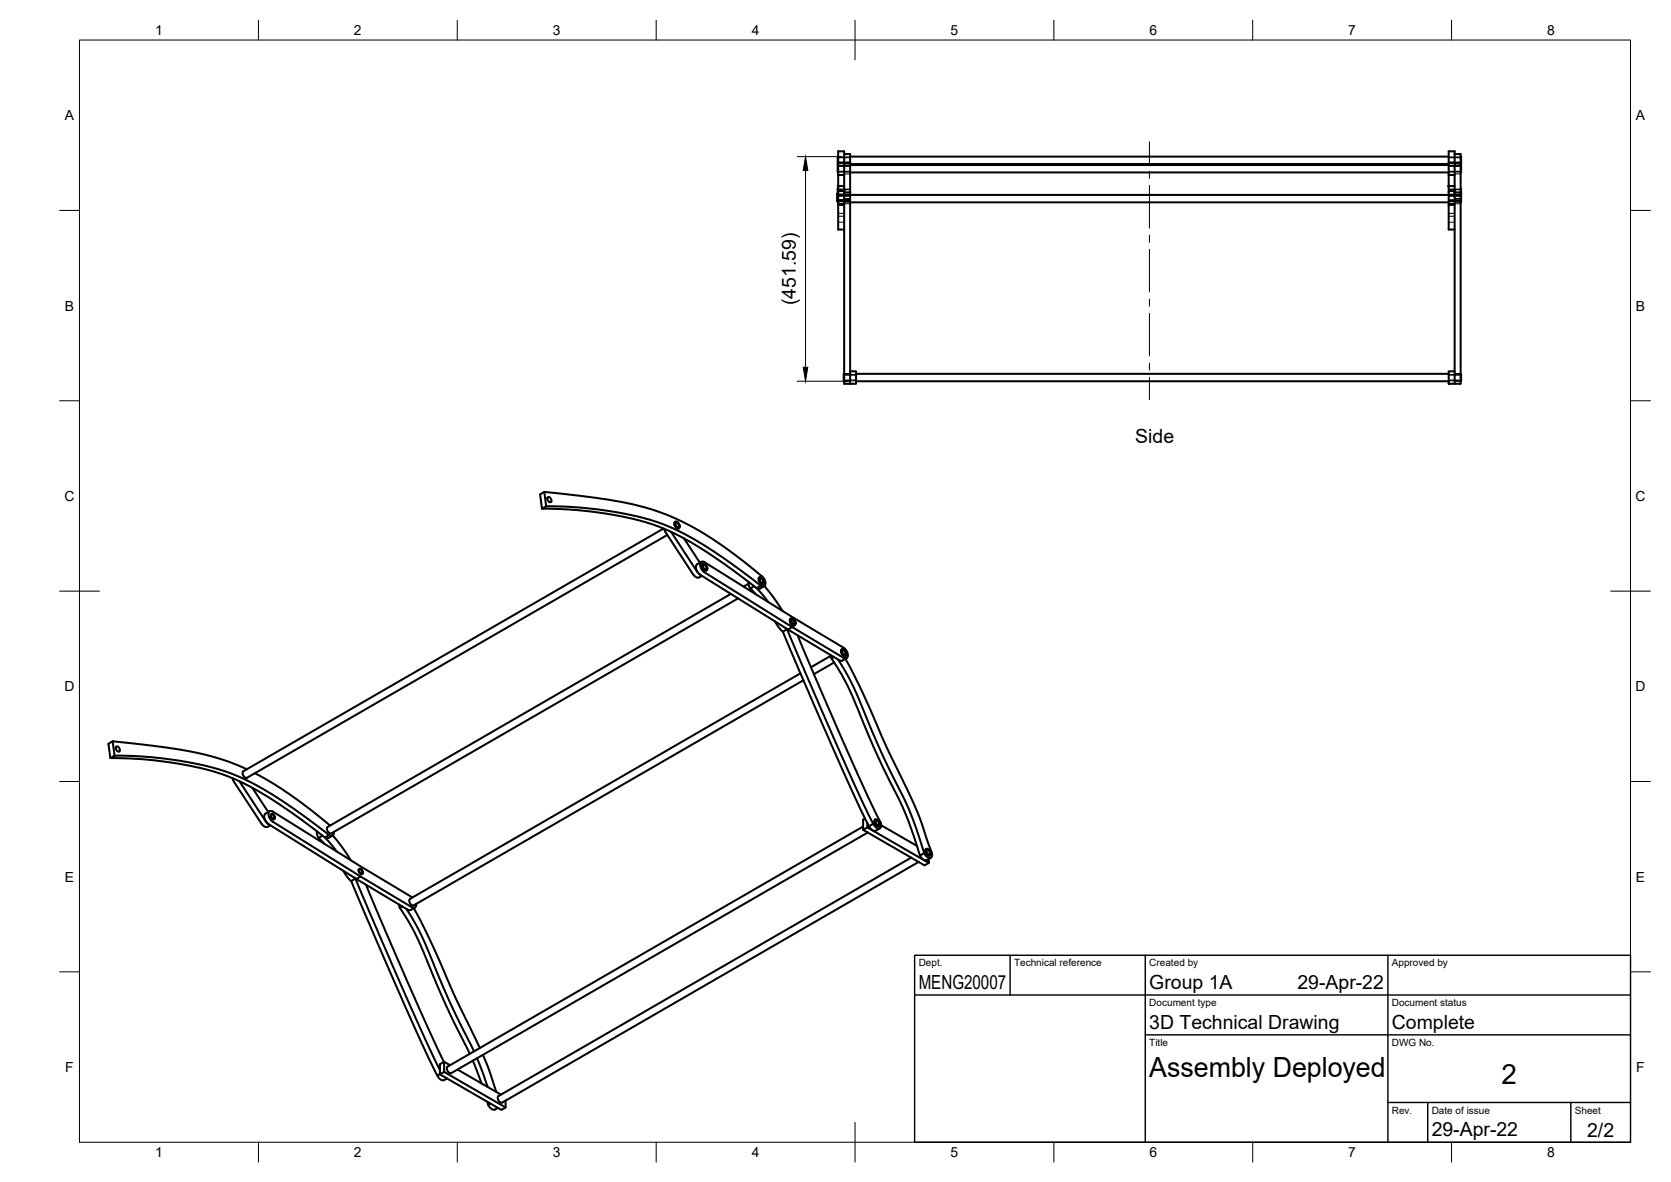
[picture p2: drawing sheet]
<svg xmlns="http://www.w3.org/2000/svg" width="420mm" height="297mm" viewBox="0 0 420 297" stroke-linecap="round" stroke-linejoin="round" font-family="sans-serif">
<!-- layer: Visible -->
<g fill="none" stroke="#000" stroke-width=".51">
<path d="M210.8 38h1.5v3.1v-.3h-1.5zM210.8 39.4h-.2v1.8h.2M212.3 38.7h1.5v2.1M213.8 39.4h150.5M364.3 38h1.5v3.1v-.3h-1.5zM365.8 38.7h1.5v2.1M367.3 39.4h.1v1.8h-.1M210.8 46.8v1.2h1.5v.4M210.8 48v3.5M210.8 40.8v3.2M210.8 51.5v6.2h1.5M210.8 44v2.8"/>
<path d="M210.8 49h-.2v1.8h.2M210.8 47.4h-.2v1.6M210.8 48.6h-.3v1.9h.1M210.8 41.5h-.2v1.8h.2M210.8 46.8h1.5M210.8 51.5h1.5M210.8 44h1.5M212.3 48.4v.6M212.3 48v-6.9h1.5v7.3M212.3 48.4h1.5M212.3 40.8h1.5M213.8 48.4v.6"/>
<path d="M213.8 40.8v.3M213.8 41.5h150.5M213.8 43.3h150.5M213.8 49h150.5M213.8 50.8h150.5M213.8 41.2h150.5M364.3 46.8v1.2h1.5v.4M364.3 48v3.5M364.3 40.8v3.2M364.3 51.5v6.2h1.5M364.3 44v2.8M364.3 46.8h1.5"/>
<path d="M364.3 51.5h1.5M364.3 44h1.5M365.8 48.4v.6M365.8 48v-6.9h1.5v7.3M365.8 48.4h1.5M365.8 40.8h1.5M367.3 48.4v.6M367.3 40.8v.3M367.3 49h.1v1.8h-.1M367.3 48.6l.1 .4M367.3 41.5h.1v1.8h-.1M367.3 47.4h.1v1.2"/>
<path d="M212.3 94v2.4h1.5M212.3 93.9h-.2v1.9h.2M213.8 93.3v-44.3h-1.5v45h1.5M213.8 93.3h1.4v3.1h-1.4zM215.2 93.9h149.1M215.2 95.8h149.1M364.3 93.3h1.5v3.1h-1.5zM365.8 93.3v-44.3h1.5v45h-1.5M367.3 94v2.4h-1.5M367.3 93.9h.1v1.9h-.1M136.3 127.8l-.5-3.6 1.1-.6 15.4 1.9 6.7 1.2 4.5 1.2 6.4 2.4 3.6 1.8 3.8 2.2 7.1 4.8 5.4 4.2 2.3 2.1a1.23 1.23 0 0 1-.1 2l-.7-.2M136.3 127.8l1-.6a84.1 84.1 0 0 1 30.8 5.1l4.5 2.1 5.1 3 6.4 4.4 7.2 5.4-1.1 .6-6-4.6-6.5-4.5-3.9-2.4-4.4-2.3-3.2-1.4-3.7-1.3-3.9-1.1-4.8-.9a98.1 98.1 0 0 0-17.5-1.5z"/>
<path d="M136.9 123.6l.4 3.6M137.7 125a.76 .76 0 0 1 .8 .3 .76 .76 0 0 1-.1 .9l-.6-.4zM166.8 132.8l-105.6 61M167 132.9l.4 .9M167.4 133.8l6.9 10.6M167.8 134.4l-105.7 61.1a1.09 1.09 0 0 1-.9-1.7M168.7 133.7l6.6 10M169.7 131.2a1.05 1.05 0 0 0 0 1.1 1.05 1.05 0 0 0 1 .4M169.8 131.1l-.1 .1M169.8 131.1a1.09 1.09 0 0 1 .9 1.6 1.09 1.09 0 0 1-.9-1.6zM169.9 131.4l.2-.1a.68 .68 0 0 1 .5 .5 .68 .68 0 0 1-.1 .7 .79 .79 0 0 1-.6-1.1zM172 135.3l4 6.1"/>
<path d="M174.3 144.3l.3 .4a1.05 1.05 0 0 0 1.2 .4M175.3 141.8a1.84 1.84 0 0 0 .7 2.6M175.4 143.7l.6 .7M176.3 141.2l-1 .6M176.5 144.7l-.7 .4M176.7 141.7a1.09 1.09 0 0 0 .9 1.6M176.7 141.7h-.1M176.7 141.7a1.09 1.09 0 0 1 1 1.6 1.09 1.09 0 0 1-1-1.6zM176.8 142l.2-.1a.68 .68 0 0 1 .6 .5 .68 .68 0 0 1-.2 .7 .79 .79 0 0 1-.6-1.1zM177.2 141.3l22.1 13.8 12.8 7.7 .7 .6a1.31 1.31 0 0 1-.1 2l-.6-.1-12.9-7.7-1.1 .6-22.1-13.8M177.2 141.3a.68 .68 0 0 0-.8-.1 .68 .68 0 0 0-.4 .6l.2 .9 .9 1.1 22.1 13.8M177.7 143.3l-.1 .1"/>
<path d="M183.8 149.3l-101.4 58.5a1.09 1.09 0 0 0 .9 1.6M185.6 150.4l-102.3 59M188.2 146.7l-1.2 .7M188.2 146.2l.1 1 .4 .7M188.7 147.9l1.3 1.4M189.1 148.3l-.3 .2M189.7 147.3l-1 .6M190.2 147.8l3 3.5M190.2 147.8l.9 .1 1.1-.6 2.4 3 2.2 3.2M191 145.1a1.02 1.02 0 0 0-.1 1.1 1.02 1.02 0 0 0 1 .5M191 145.1a1.09 1.09 0 0 1 .9 1.6 1.09 1.09 0 0 1-.9-1.6zM191.1 145.4l.1-.1a.68 .68 0 0 1 .6 .5 .68 .68 0 0 1-.1 .7 .79 .79 0 0 1-.6-1.1z"/>
<path d="M194.8 156.2l1.3 1.9 .7 .6M196.8 158.7l1.1-.6 13.5 31.4 5.6 12.4 2.6 5.1-1.1 .6-2.2-4.5-5.1-11zM197.6 157.9l.3 .2M198.1 158.2l12.9 7.7 .8 .1M198.9 155.5a1.09 1.09 0 0 0 .9 1.6M198.9 155.4a.96 .96 0 0 0-.2 1.2 .96 .96 0 0 0 1.2 .5M199 155.4a1.09 1.09 0 0 1 .9 1.6 1.09 1.09 0 0 1-.9-1.6zM199 155.8l.2-.1a.68 .68 0 0 1 .6 .4 .68 .68 0 0 1-.2 .7 .79 .79 0 0 1-.6-1zM199.1 155.7l.6 .4v.7M200.6 159.7l12.5 29.1 5.5 12.1 2.8 5.7M201.3 169.2l-98.2 56.7a1.09 1.09 0 0 0 .9 1.6l98-56.6M208.9 164.6l.2 .9"/>
<path d="M208.9 164.8l-5 2.9M209.7 165.1l-.6 .4 2.2 3.5 2.1 3.9 6.2 14.7 8 16.6 2.2 6.1 1.5 4.7 1.1-.6-1.9-5.9-1.8-4.7-7.3-15.2-6.9-16.2-1.8-3.5-2-3.2M209.7 166.5l-5.1 2.9M211.7 163.2a1.03 1.03 0 0 0-.1 1.1 1.03 1.03 0 0 0 1 .6M211.7 163.2a1.09 1.09 0 0 1 1 1.6 1.09 1.09 0 0 1-1-1.6zM211.8 163.5l.2-.1a.68 .68 0 0 1 .5 .4 .68 .68 0 0 1-.1 .7 .79 .79 0 0 1-.6-1zM212.6 165.6l3.5 6.7 6.8 15.5 7.2 15 4.1 11.2a.92 .92 0 0 1 .2 1 .92 .92 0 0 1-.8 .6l-.7-.4-.5-.8M212.6 164.8v.1M212.9 165.4l-1.1 .6M27.7 190.5l1.1-.6a84.1 84.1 0 0 1 30.7 5.1l5 2.3 5.2 3.1 6.4 4.4 6.7 5.1-1.1 .6-5.5-4.2-6.1-4.3-4.9-3-4.3-2.4-3.2-1.4-3.7-1.2-4-1.1-4.7-.9a98.1 98.1 0 0 0-17.6-1.5zM28.3 186.3l12.8 1.5 8.5 1.4 6.1 1.6 6.4 2.5M28.3 186.3l-1 .6 .4 3.6"/>
<path d="M28.3 186.3l.5 3.6M29.2 187.7a.76 .76 0 0 1 .8 .3 .76 .76 0 0 1-.1 .9l-.7-.5zM58.5 195.6l.3 .9 7.3 10.9a1.05 1.05 0 0 0 1.2 .4M60.2 196.3l6.6 10.1 .7 .7a1.84 1.84 0 0 1-.7-2.6l1-.6M63.4 198l4.1 6.1M64.1 194.3l3.8 2.1 4.5 2.9 5.5 4 5.1 4.1M67.5 207.1l22.1 13.8 1.1-.6 12.8 7.7a.71 .71 0 0 0 .9 0 .71 .71 0 0 0 .2-.8M68 207.4l-.8 .4M68.1 204.6a.76 .76 0 0 1 .9 .4 .76 .76 0 0 1-.1 .9l-.7-.5zM68.2 204.7l.2-.1a.68 .68 0 0 1 .6 .5 .68 .68 0 0 1-.2 .7 .79 .79 0 0 1-.6-1.1zM68.5 206.5l22.2 13.8M68.5 206.5l-.6-.7a1.28 1.28 0 0 1 .1-2l.6 .2 22.1 13.8 13 7.7"/>
<path d="M79.7 208.9l.1 1 .3 .7M80.1 210.6l1.4 1.4M81.1 210l-1 .6M81.7 210.4l2.9 3.6M83.6 210l-1.3 .6-.6-.1M83.7 209.9l2.5 3.3 2 3M83.9 209.1v.5a.66 .66 0 0 1-1.1 .2M86.3 218.8l1.1 1.7 .9 .9M90.3 218.4a.76 .76 0 0 1 .8 .4 .76 .76 0 0 1-.1 .9l-.7-.5zM90.3 218.5l.2-.1a.68 .68 0 0 1 .6 .5 .68 .68 0 0 1-.2 .7 .79 .79 0 0 1-.6-1.1zM217 208.5l15.5 9 1-.6v-1M217 207.7l-104.5 60.3a1.09 1.09 0 0 0 1 1.7l104.7-60.5"/>
<path d="M217.5 205.7l-.5 .3v2.5l1.1-.6 15.4 9M218.1 206.8v1.1M218.5 207.6l.6 .8 .5 .4h.6l1.1-.6M220.1 205.9a1.02 1.02 0 0 0-.1 1.2 1.02 1.02 0 0 0 1 .5M220.1 205.9a1.09 1.09 0 0 1 .9 1.7 1.09 1.09 0 0 1-.9-1.7zM220.2 206.3l.1-.1a.68 .68 0 0 1 .6 .4 .68 .68 0 0 1-.1 .7 .79 .79 0 0 1-.6-1zM221.4 206.6a.92 .92 0 0 1 .2 1 .92 .92 0 0 1-.8 .6l-.7-.4-.5-.8M221.6 207.4l9 5.2M229.1 215.5l-103.8 59.9a1.09 1.09 0 0 0 1 1.7l104.7-60.5M231.3 215l.8 1 .9 .1M232.9 213.3a1.03 1.03 0 0 0-.1 1.2 1.03 1.03 0 0 0 1 .5M232.9 213.3a1.09 1.09 0 0 1 .9 1.7 1.09 1.09 0 0 1-.9-1.7z"/>
<path d="M233 213.7l.2-.1a.68 .68 0 0 1 .5 .4 .68 .68 0 0 1-.1 .7 .79 .79 0 0 1-.6-1zM233.8 215h-.1M234.1 215.5l-1.1 .7M88.3 221.4l9.8 22.9 8.9 19.9 3 6.1 .6-.4M88.3 221.4l1.1-.6 12.6 29.5 5.3 11.6 3.3 7M89 220.5l.4 .3M89.6 220.9l12.9 7.7 .5 .1 1.3-.6M92 222.3l11.4 26.6 8.2 18M100.3 227.3l.2 .8M100.5 228.1l2.4 3.8 2.2 4.2 7.1 16.6 5.9 12.1M101.1 227.8l-.6 .3M102.2 228.4l1.4 2.3 2.4 4.5 6.8 15.9 6.4 13.1"/>
<path d="M104.1 228.2l4.3 8.6 6.3 14.3 5.9 12.3M110 270.3a1.45 1.45 0 0 0 2.4 .7M110.6 270l15.5 8.9 1-.6v-1.7M111.7 269.4v-2.6l-1.1 .6v2.6l1.1-.6 15.4 8.9M111.7 266.8l1.5 .9M115 268.8l11 6.3M118.9 266.6l2.2 5.6M120 265.9l2.6 7.2M121.4 265.1l1.3 3 2.1 6.3M122.5 276.9l.3 .8 .6-.3M122.8 277.7a1.45 1.45 0 0 0 2.4 .7"/>
</g>
<!-- layer: Hidden -->
<g fill="none" stroke="#000" stroke-width=".25">
<path d="M210.6 39.7h3.2M210.8 39.5h3M364.3 39.5h3M364.3 39.7h3.1M210.5 50.2h3.3M210.6 48.8h3.2M210.6 50.3h3.2M210.6 49.3h3.2M210.6 50.5l3.2 .1M210.6 41.8h3.2M210.6 43h3.2M210.6 47.7h3.2"/>
<path d="M210.6 40.9h3.2M210.8 49.2h3M210.8 50.7h3M210.8 51.1h1.5M210.8 47.6h3M210.8 49.1h3M210.8 41h3M210.8 41.7h3M210.8 43.2h3M210.8 53.6h1.5M210.8 44h1.5M210.8 54.3h1.5"/>
<path d="M210.8 55.8h1.5M210.8 41.5h1.5M212.3 50.8h1.5M212.3 49.9h1.5M212.3 51.2h1.5M212.3 43.7h1.5M213.6 48.8v1.5M213.8 48.9l-3.3 .1M364.3 49.2h3M364.3 50.7h3M364.3 51.1h1.5M364.3 48.8h3"/>
<path d="M364.3 50.3h3M364.3 47.6h3M364.3 49.1h3M364.3 41h3M364.3 41.7h3M364.3 43.2h3M364.3 53.6h1.5M364.3 44h1.5M364.3 54.3h1.5M364.3 55.8h1.5M364.3 41.5h1.5M364.3 49.3h3.1"/>
<path d="M364.3 50.6h3.1M364.3 48.9h3.1M364.3 50.2h3.1M364.3 41.8h3.1M364.3 43h3.1M364.3 47.7h3.1M364.3 40.9h3.1M365.8 50.8h1.5M365.8 49.9h1.5M365.8 51.2h1.5M365.8 43.7h1.5M212.1 94.3h3.1"/>
<path d="M212.1 95.5h3.1M212.3 95.8h1.5M212.3 94.1h2.9M212.3 95.6h2.9M212.3 94h1.5M364.3 94.1h3M364.3 95.6h3M364.3 94.3h3.1M364.3 95.5h3.1M365.8 95.8h1.5M365.8 94h1.5"/>
</g>
<!-- layer: Visible -->
<g fill="#000" stroke="#000" stroke-width=".25">
<circle cx="210.8" cy="46.8" r=".24"/>
<circle cx="212.3" cy="48" r=".24"/>
<circle cx="364.3" cy="46.8" r=".24"/>
<circle cx="365.8" cy="48" r=".24"/>
</g>
<!-- layer: Border -->
<g fill="none" stroke="#000" stroke-width=".25">
<path d="M20 10.1h390v276.9h-390zM65 5.1v5M115 5.1v5M165 5.1v5M215 5.1v10M265 5.1v5M315 5.1v5M365 5.1v5M15 52.9h5M410 52.9h5M15 100.7h5M410 100.7h5"/>
<path d="M15 148.6h10M405 148.6h10M15 196.4h5M410 196.4h5M15 244.2h5M410 244.2h5M65 287v5M115 287v5M165 287v5M215 282.1v9.9M265 287v5M315 287v5"/>
<path d="M365 287v5"/>
</g>
<!-- layer: TitleBlock -->
<path d="M230 240.1h180v46.9h-180zM230 250h180M254 240.1v9.9M288 240.1v46.9M349 240.1v46.9M288 260.1h122M349 277.1h61M359 277.1v9.9M395 277.1v9.9" fill="none" stroke="#000" stroke-width=".36"/>
<!-- layer: Dimensions -->
<path d="M200.4 39.4h11.3M202.5 42.8v49.5M200.4 95.8h12.8" fill="none" stroke="#000" stroke-width=".25"/>
<path d="M202.5 39.4l.6 3.4h-1.1zM202 92.3h1.1l-.6 3.5z" fill="#000" stroke="#000" stroke-width=".25"/>
<!-- layer: Center Lines -->
<path d="M289 35.6v5.6M289 43v1.8M289 46.6v10.7M289 59.1v1.8M289 62.7v10.7M289 75.2v1.7M289 78.7v10.8M289 91.2v1.8M289 94.8v5.6" fill="none" stroke="#000" stroke-width=".25"/>
<g font-size="7">
<text x="289" y="270.6">Assembly Deployed</text>
<text x="377.5" y="272.3">2</text>
</g>
<g font-size="4.9">
<text x="200.1" y="76.7" transform="rotate(-90 200.1 76.7)">(451.59)</text>
<text x="285.5" y="111.4">Side</text>
<text x="231" y="248.5">MENG20007</text>
<text x="289" y="248.5">Group 1A</text>
<text x="326.2" y="248.5">29-Apr-22</text>
<text x="289" y="258.6">3D Technical Drawing</text>
<text x="350" y="258.6">Complete</text>
<text x="360" y="285.5">29-Apr-22</text>
<text x="399.1" y="285.7">2/2</text>
</g>
<g font-size="3.5">
<text x="39" y="8.8">1</text>
<text x="89" y="8.8">2</text>
<text x="139" y="8.8">3</text>
<text x="189" y="8.8">4</text>
<text x="239" y="8.8">5</text>
<text x="289" y="8.8">6</text>
<text x="339" y="8.8">7</text>
<text x="389" y="8.8">8</text>
<text x="16.3" y="30.2">A</text>
<text x="411.3" y="30.2">A</text>
<text x="16.3" y="78">B</text>
<text x="411.3" y="78">B</text>
<text x="16.2" y="125.9">C</text>
<text x="411.2" y="125.9">C</text>
<text x="16.2" y="173.7">D</text>
<text x="411.2" y="173.7">D</text>
<text x="16.3" y="221.6">E</text>
<text x="411.3" y="221.6">E</text>
<text x="16.4" y="269.4">F</text>
<text x="411.4" y="269.4">F</text>
<text x="39" y="290.8">1</text>
<text x="89" y="290.8">2</text>
<text x="139" y="290.8">3</text>
<text x="189" y="290.8">4</text>
<text x="239" y="290.8">5</text>
<text x="289" y="290.8">6</text>
<text x="339" y="290.8">7</text>
<text x="389" y="290.8">8</text>
</g>
<g font-size="2.5">
<text x="231" y="242.9">Dept.</text>
<text x="255" y="242.9">Technical reference</text>
<text x="289" y="242.9">Created by</text>
<text x="350" y="242.9">Approved by</text>
<text x="289" y="252.8">Document type</text>
<text x="350" y="252.8">Document status</text>
<text x="289" y="262.9">Title</text>
<text x="350" y="262.9">DWG No.</text>
<text x="350" y="279.9">Rev.</text>
<text x="360" y="279.9">Date of issue</text>
<text x="396" y="279.9">Sheet</text>
</g>
</svg>
